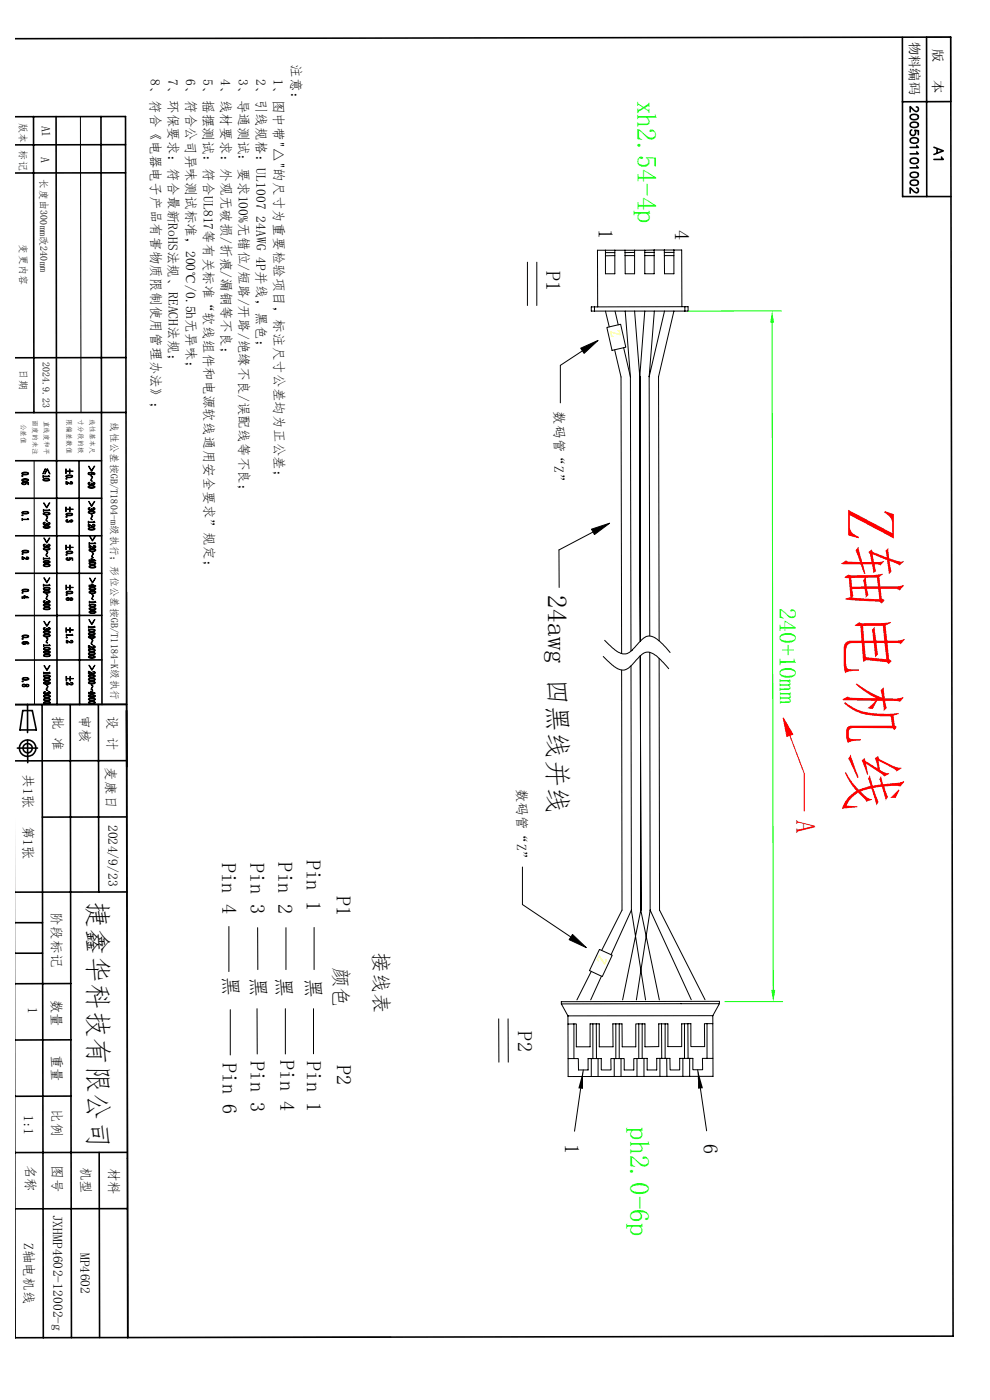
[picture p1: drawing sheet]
<svg xmlns="http://www.w3.org/2000/svg" width="210mm" height="297mm" viewBox="0 0 210 297" stroke-linecap="round" stroke-linejoin="round" font-family="sans-serif">
<g fill="none" stroke="#000" stroke-width=".34">
<path d="M3.2 8.2l198.5-.3 .5 275.6-199 .3v-27.1M191.4 7.9l.1 33.8h10.3M196.6 7.9v33.8M3.2 24.8l23.4-.1 .2 124.7M7.1 24.7l.1 62.8M11.9 24.7l.2 124.8M21.4 24.7l.2 124.8M26.6 36.7h-23.4M26.6 30.7h-23.4M198.1 31.2l2 .8-2 .8M198.8 31.5v1M199.7 33.3l.4 .5h-2"/>
<path d="M201.7 21.5l-10.3 .1M26.7 75.9h-23.5M3.2 97.7h18.3M16.8 97.7l.1 51.8M26.7 87.5h-23.5M3.2 105.7h18.4M3.2 113.7h18.4M3.2 121.6h18.4M21.6 130.6h-18.4M21.6 140h-18.4M3.7 158.7h4.3M4.8 150.7h2.1l.8 4.2h-3.5z"/>
<path d="M5.8 149.4v6M5.8 157l.1 4.8M8.9 149.5l.3 134.3M14.9 149.5l.3 134.3M20.9 149.5l.1 39.8M26.8 149.4l-23.6 .1M26.8 150.7l.1 12M26.8 149.4l.3 134.4M26.9 161.4h-23.7M26.9 173.3l-17.9 .1M3.2 195.7h5.8M26.9 189.2l-23.7 .1"/>
<path d="M3.2 202.2h5.8M15 208.7h-11.8M15 220.6h-11.8M15 232.5l-11.8 .1M21 244.5l.1 39.3M27 244.5h-23.8M27 256.4l-23.8 .1"/>
<circle cx="5.9" cy="158.7" r="1.76"/>
<circle cx="5.9" cy="158.7" r=".99"/>
</g>
<g fill="none" stroke="#000" stroke-width=".21">
<path d="M196.6 7.9h5.1v13.6h-5.1zM17.1 24.7l.1 62.8M111.9 55.6v9.2M113.9 55.6v9.2M128.4 53.1v5h2v-5M128.4 53.6h2M130.4 54.2l-2 .1M132.6 53.1v5h2v-5M132.6 54.2h2M134.6 53.6h-2M136.8 53.1h-10.1l.1 12M136.8 53.6h2"/>
<path d="M136.8 54.2h2M138.8 53v5.1h-2v-5M138.8 53h5.8l.1 12.1M138.8 53l-2 .1M140.9 53l.1 5.1h2v-5.1M140.9 53.6h2.1M140.9 54.2h2.1M125.4 65.1h20.6v.9h-20.6zM126.1 65.1v.9M128.4 66l.8 3.3M128.7 69.5l3-.7 1.1 4.9-3 .6zM130.4 74.2l1.3 5.8 .2 58.6"/>
<path d="M130.5 66l.6 2.9M132.3 73.7l1.4 6.2M132.6 66l1.1 13.9M133.7 79.9l.2 58.2M134.6 66l1.1 13.9M135.7 79.9l.1 56.1M136.8 66l-1.1 13.9M137.7 79.9l.1 55M138.8 66l-1.1 13.9M141 66l-3.3 13.9M143 66l-3.3 13.9 .1 56.1M145.3 65.1v.9"/>
<path d="M7.2 97.7l.1 51.8M26.9 125.6l.3 158.2 55.7-.1M128 139.3a11.5 11.5 0 0 0 3.3 2.7 2.4 2.4 0 0 0 2.9-1.1l.8-.9a3.5 3.5 0 0 1 2.5-1.7 4.8 4.8 0 0 1 3 2l1.4 1.6M128.3 135.8a10.3 10.3 0 0 0 3.4 2.8 2.17 2.17 0 0 0 2.6-.9l1-1.1a3.3 3.3 0 0 1 2.5-1.7 5.4 5.4 0 0 1 3.2 2.2l1.2 1.3M135.8 139.1l.1 54M137.8 138.4l.1 54.7M139.8 139.7l.1 53.4 9.7 19M131.9 142.2l.1 50.9-4.4 8.5M133.9 141.3v51.8M48.6 196.6v9.5M54.7 196.8v8.9M60.7 196.8v8.9"/>
<path d="M66.6 196.8v8.9M133.9 193.1l-4.3 9.5M133.9 193.1l3 19M135.9 193.1l4 19M135.9 193.1l-3.8 19M137.9 193.1l8.7 19M137.9 193.1l-2.9 19M48.9 214.2v9.6M54.5 214l.1 9.6M60.5 214v9.6M66.5 214v9.6M105.8 216.2v9.1"/>
<path d="M107.8 216.2v9.1M125.4 206.1l-3 6M127.2 201.4l2.7 1.2-2.1 4.6-2.7-1.3zM127.6 207.1l-2.3 5"/>
</g>
<g fill="#000" stroke="#000" stroke-width=".21">
<path d="M9.6 99.4l.1 .1-.6 1zM10 99.4l.6 1.1h-.1l-.5-.9-.5 .9zM9.1 100.9l.1 .1h1.1l.1-.1 .1 .2h-1.3l-.1 .2zM9.3 101.7l-.1 .1 .5 .1 .7-.1a.8 .8 0 0 0-1-.1zM9.2 101.6h.1a.84 .84 0 0 1 1.2 .3l-.3 .1a.83 .83 0 0 1-1.1-.3z"/>
<path d="M13.9 99.5h.2v1h-.2zM14.2 99.9h.5v-.4h.2v.4h.6v.1h-.6v.5h-.2v-.5h-.5zM14.1 101l.5 .2 .7-.1-.4-.2zM14 101l.3-.2a.83 .83 0 0 1 1.1 .3 .93 .93 0 0 1-1.4-.1zM14 101.6a.12 .12 0 0 1 .2 0 .12 .12 0 0 1-.2 0zM14 102.2h.1a1.04 1.04 0 0 0 1.2 .2l-.4-.1a.26 .26 0 0 1 .4 0 .26 .26 0 0 1 .1 .3 .26 .26 0 0 1-.4 .1l-.9-.4v.3l.3 .1h-.4z"/>
<path d="M18.8 98.9h.1l.5 .9 .7-.9-.6 1zM18.8 100.4l.1 .2a.36 .36 0 0 0 .6-.1 .36 .36 0 0 0-.7-.1zM18.8 100.3l.1-.1a.9 .9 0 0 1 1.3 .4l-.3 .1 .1-.3-.6-.1a.21 .21 0 0 1 .2 .2 .21 .21 0 0 1-.2 .3h-.1a.36 .36 0 0 1-.5-.1 .36 .36 0 0 1 0-.4zM19.3 100.9a.37 .37 0 0 1 .4 .3 .37 .37 0 0 1-.3 .4v.3l.2 .2-.4-.2a.63 .63 0 0 0 .1-1zM18.8 102.4h.3l-.3 .1a.31 .31 0 0 0 .3 .2 .31 .31 0 0 0 .3-.2l.5 .2 .1-.2-.3-.1a.28 .28 0 0 1 .5 .2 .28 .28 0 0 1-.5 .2l-.2-.1-.4 .2a.31 .31 0 0 1-.3-.1 .31 .31 0 0 1 0-.4zM18.8 103.3l.5 .2 .7-.2-.4-.2zM18.7 103.3a1.13 1.13 0 0 1 1.5 0 1.02 1.02 0 0 1-1.5 0z"/>
<path d="M4.8 100.4h-.1a.8 .8 0 0 0 1.1 .1h.2a.93 .93 0 0 0-1.1-.2zM4.7 100.3l.2-.1a.83 .83 0 0 1 1.2 .3 .93 .93 0 0 1-1.5-.1zM4.6 101a.12 .12 0 0 1 .2 0 .12 .12 0 0 1-.2 0zM4.8 101.8v.1l.4 .1 .8-.1-.5-.2zM4.7 101.7l.2-.1a.83 .83 0 0 1 1.2 .3 .98 .98 0 0 1-1.5-.1zM4.7 102.4h.4h-.4a.32 .32 0 0 0 .4 .3 .32 .32 0 0 0 .3-.3l-.1-.1 .8 .1v.4h-.2v-.4h-.5l.1 .1a.45 .45 0 0 1-.4 .3 .45 .45 0 0 1-.4-.4z"/>
<path d="M4.8 108.7l-.1 .1 .3 .1 1-.1-.3-.2zM4.6 108.7l.3-.2a.88 .88 0 0 1 1.2 .3 1.02 1.02 0 0 1-1.5-.1zM4.7 109.2l.2 .1-.2 .1zM4.7 110l.1 .2h1l.2-.2 .1 .2h-1.3l-.1 .2z"/>
<path d="M4.7 117l.3 .1h1l-.5-.3zM4.7 116.9l.3-.1a.83 .83 0 0 1 1.1 .3 .93 .93 0 0 1-1.4-.2zM4.7 117.5a.12 .12 0 0 1 .2 0 .12 .12 0 0 1-.2 0zM4.7 118.1h.1a.94 .94 0 0 0 1.2 .3l-.4-.1a.28 .28 0 0 1 .4-.1 .28 .28 0 0 1 .1 .4 .28 .28 0 0 1-.4 .1l-.9-.5v.3l.2 .2h-.3z"/>
<path d="M9.3 114.1l.6 .9 .7-.9-.7 1.1zM9.3 115.5h.3l-.3 .1a.3 .3 0 0 0 .3 .3 .3 .3 0 0 0 .3-.3 .28 .28 0 0 0 .3 .3 .28 .28 0 0 0 .3-.3h-.3a.25 .25 0 0 1 .4 0 .25 .25 0 0 1-.3 .4l-.4-.2-.2 .2a.34 .34 0 0 1-.4-.1 .34 .34 0 0 1 0-.4zM9.3 116.4a1.02 1.02 0 0 0 1.2 0l-.5-.2zM9.3 116.2h.2a.83 .83 0 0 1 1.1 .3 .93 .93 0 0 1-1.4-.2zM9.8 116.9l.4 .2-.3 .5a.27 .27 0 0 0 0 .3 .27 .27 0 0 0 .2 .1 .37 .37 0 0 1-.4-.3 .37 .37 0 0 1 .3-.4v-.2zM9.2 118.3l.1 .1h1.1l.1-.1 .1 .3h-1.2l-.2 .1zM9.4 119.1l-.1 .2 .2 .1 1-.1-.2-.2zM9.3 119h.1a.84 .84 0 0 1 1.2 .3l-.3 .2a.83 .83 0 0 1-1.1-.3zM9.3 119.9l.5 .2 .7-.1-.4-.2zM9.3 119.8l.2-.1a.79 .79 0 0 1 1.1 .3l-.3 .2a.83 .83 0 0 1-1.1-.3z"/>
<path d="M9.2 106.7h.2l.5 .9 .7-.9-.7 1zM9.2 108.1l.1 .1h1.1l.1-.1 .1 .2h-1.3l-.1 .2zM9.3 108.9l.4 .2 .8-.1-.5-.2zM9.1 108.9a.99 .99 0 0 1 1.5 .2l-.3 .1a.86 .86 0 0 1-1.2-.3zM9.7 109.4a.4 .4 0 0 1 .4 .3 .4 .4 0 0 1-.2 .5l.2 .4-.4-.2 .2-.4a.33 .33 0 0 0 .1-.3 .33 .33 0 0 0-.3-.3zM9.2 110.9h.4l-.3 .1 .1 .2h.4l.1-.2 .3 .2 .3-.1v-.1h-.3a.25 .25 0 0 1 .4 0 .25 .25 0 0 1-.3 .3l-.4-.1-.1 .1a.35 .35 0 0 1-.5 0 .35 .35 0 0 1-.1-.4zM9.3 111.8l.2 .1 1-.1-.5-.2zM9.1 111.7l.3-.2a.86 .86 0 0 1 1.2 .3 .99 .99 0 0 1-1.5-.1z"/>
<path d="M13.9 107.6h.2v.9h-.2zM14.2 108h.5v-.4h.2v.4l.6 .1h-.6v.4h-.2v-.4zM14.1 109.1a.8 .8 0 0 0 1.1 .1l.1-.1a.89 .89 0 0 0-1-.1zM14 109.1l.3-.2a.83 .83 0 0 1 1.1 .3 .95 .95 0 0 1-1.4-.1zM14 109.6l.3 .1-.2 .1zM14.1 110.3h.3v.1h-.3a.3 .3 0 0 0 .3 .3 .3 .3 0 0 0 .3-.3l.3 .3 .3-.2v-.1h-.3a.26 .26 0 0 1 .4 .1 .26 .26 0 0 1-.3 .3l-.3-.2-.2 .2a.35 .35 0 0 1-.5 0 .35 .35 0 0 1 0-.5z"/>
<path d="M13.9 115.7h.2v.9h-.2zM14.2 116.1h.6v-.5h.1v.5l.6 .1h-.6v.4h-.1v-.4zM14.1 117.1l.5 .2 .7-.1-.4-.2zM14.1 117h.1a.84 .84 0 0 1 1.3 .3l-.3 .1a.83 .83 0 0 1-1.2-.3zM14 117.7h.3l-.2 .1zM14.1 118.4h.3l-.3 .1 .1 .2a.34 .34 0 0 0 .4 .1 .34 .34 0 0 0 .2-.3l-.2-.1h.8l.1 .5-.2-.1v-.4h-.5l.1 .1a.45 .45 0 0 1-.4 .4 .45 .45 0 0 1-.4-.5z"/>
<path d="M18.8 106.4l.6 .9 .7-.9-.6 1zM18.8 107.8l.3-.1-.3 .1a.3 .3 0 0 0 .3 .4 .3 .3 0 0 0 .3-.3l.3 .2 .3-.1v-.2h-.3a.24 .24 0 0 1 .4 .1 .24 .24 0 0 1-.2 .3l-.4-.2-.2 .2a.35 .35 0 0 1-.4 0 .35 .35 0 0 1-.1-.4zM18.8 108.6l.5 .2 .7-.1-.4-.2zM18.8 108.5l.2-.1a.82 .82 0 0 1 1.2 .4l-.3 .1a.83 .83 0 0 1-1.2-.3zM19.3 109.1l.4 .3-.3 .6 .2 .3-.3-.2 .1-.4a.32 .32 0 0 0 .2-.3 .32 .32 0 0 0-.3-.3zM18.7 110.6l.2 .1h1l.1-.1 .2 .2h-1.3l-.2 .2zM18.7 111.2h.2a.81 .81 0 0 0 1.2 .2h-.4v-.1a.32 .32 0 0 1 .4 .1 .32 .32 0 0 1-.1 .4 .32 .32 0 0 1-.4-.1l-.7-.4v.3l.2 .2-.4-.1zM18.9 112.1l-.1 .1 .5 .2 .8-.2-.5-.2zM18.8 112h.1a.84 .84 0 0 1 1.3 .3l-.3 .1a.83 .83 0 0 1-1.2-.3z"/>
<path d="M19 113.7h.1l.5 .9 .6-.9h.1l-.7 1.1zM18.9 115.1l.1 .1h1.1l.1-.1 .1 .3h-1.3l-.1 .1zM18.9 115.7h.1a1.15 1.15 0 0 0 1.2 .3v-.1h-.4l.1-.2a.32 .32 0 0 1 .3 .1 .32 .32 0 0 1 .1 .4h-.5l-.8-.4v.3l.3 .2-.4-.1zM19 116.7l.4 .2 .8-.1-.5-.3zM18.9 116.6l.3-.1a.83 .83 0 0 1 1.1 .3 .93 .93 0 0 1-1.4-.2zM19.5 117.2l.4 .2-.3 .5a.27 .27 0 0 0 0 .2 .27 .27 0 0 0 .2 .2 .37 .37 0 0 1-.4-.3 .37 .37 0 0 1 .3-.4v-.2zM18.9 118.7l.4 .2 .1-.4 .9 .5h-.9v.1l-.4-.1-.1 .1zM19.4 118.6v.3h.7zM19 119.4v.1l.2 .2 1-.2-.2-.1zM19 119.3a.84 .84 0 0 1 1.3 .3l-.3 .2a.83 .83 0 0 1-1.1-.3zM19 120.2l.5 .2 .7-.1-.4-.2zM19 120.1v-.1a.84 .84 0 0 1 1.3 .3l-.3 .2a.83 .83 0 0 1-1.1-.3z"/>
<path d="M4.7 125.2l.3 .2 1-.1-.2-.2zM4.7 125.1l.3-.1a.83 .83 0 0 1 1.1 .3l-.3 .2a.83 .83 0 0 1-1.1-.3zM4.7 125.8a.12 .12 0 0 1 .2 0 .12 .12 0 0 1-.2 0zM4.7 126.6l.4 .1 .1-.3 .9 .4h-.9v.2l-.4-.2-.1 .2zM5.2 126.4v.3h.6z"/>
<path d="M4.8 135l.4 .2 .8-.2-.5-.2zM4.7 134.8l.3-.1a.83 .83 0 0 1 1.1 .3 .99 .99 0 0 1-1.4 0zM4.7 135.5a.13 .13 0 0 1 .2 0 .13 .13 0 0 1-.2 0zM4.8 136.3v.2l.2 .1a.25 .25 0 0 0 .3 0 .25 .25 0 0 0 .2-.2zM4.7 136.2h.1a.87 .87 0 0 1 1.3 .3l-.3 .2 .2-.3-.6-.1h.1a.46 .46 0 0 1-.3 .4 .46 .46 0 0 1-.5-.3z"/>
<path d="M9.3 122.6h.1l.5 .9 .7-.9-.7 1.1zM9.2 124l.1 .1h1.1l.1-.1 .1 .2h-1.3l-.1 .2zM9.4 124.8h-.1a.8 .8 0 0 0 1.1 .2l.1-.1a.93 .93 0 0 0-1.1-.1zM9.3 124.7l.2-.1a.83 .83 0 0 1 1.1 .3 .93 .93 0 0 1-1.4-.1zM9.4 125.5v.2h.4l.7-.1-.2-.2zM9.3 125.4l.1-.1a.81 .81 0 0 1 1.2 .3l-.2 .2a.86 .86 0 0 1-1.2-.3zM9.8 126a.39 .39 0 0 1 .4 .4 .39 .39 0 0 1-.3 .4v.2l.2 .2h-.1a.33 .33 0 0 1-.3-.3 .33 .33 0 0 1 .2-.4l.1-.3zM9.3 127.5h.3l-.2 .1a.28 .28 0 0 0 .2 .4 .28 .28 0 0 0 .3-.4l.3 .2h.3v-.2h-.3a.25 .25 0 0 1 .5 0 .25 .25 0 0 1-.3 .3l-.4-.1-.4 .2a.33 .33 0 0 1-.3-.2 .33 .33 0 0 1 0-.3zM9.3 128.4l.5 .1a.55 .55 0 0 0 .7-.1l-.4-.2zM9.2 128.3l.3-.2a.83 .83 0 0 1 1.1 .3 .95 .95 0 0 1-1.4-.1zM9.3 129.1a.8 .8 0 0 0 1.1 .1l.1-.1-.2-.2zM9.2 129l.3-.1a.82 .82 0 0 1 1.2 .3l-.3 .1a.86 .86 0 0 1-1.2-.3z"/>
<path d="M9.3 131.8l.6 .9 .7-.9-.6 1.1zM9.2 133.2h.4l-.3 .1a.31 .31 0 0 0 .3 .3 .31 .31 0 0 0 .3-.3l.2 .2h.4v-.2h-.3a.25 .25 0 0 1 .5 0 .24 .24 0 0 1-.3 .3l-.4-.1-.4 .2a.34 .34 0 0 1-.4-.5zM9.3 134.1l.5 .2 .7-.1-.4-.3zM9.3 133.9h.2a.86 .86 0 0 1 1.2 .3 1.04 1.04 0 0 1-1.5-.1zM9.3 134.8l.3 .2 .9-.2a.89 .89 0 0 0-1-.1zM9.2 134.7l.3-.1a.86 .86 0 0 1 1.2 .3 .99 .99 0 0 1-1.5-.2zM9.8 135.3l.4 .2-.1 .3a.36 .36 0 0 0 0 .6l-.3-.1 .1-.4a.31 .31 0 0 0 .2-.4 .31 .31 0 0 0-.3-.2zM9.2 136.7l.1 .2h1.2v-.2l.2 .3h-1.3l-.2 .2zM9.3 137.6l.5 .2 .7-.1-.4-.2zM9.3 137.5l.1-.1a.84 .84 0 0 1 1.3 .3l-.3 .2a.83 .83 0 0 1-1.2-.3zM9.3 138.3l.3 .2 .9-.1-.4-.2zM9.3 138.2l.2-.1a.86 .86 0 0 1 1.2 .3 .93 .93 0 0 1-1.5-.1zM9.3 139l.3 .2a.79 .79 0 0 0 .9-.2l-.2-.1zM9.3 138.9l.5-.1a.61 .61 0 0 1 .9 .3l-.3 .2a.83 .83 0 0 1-1.2-.3z"/>
<path d="M14 124.1h.1v1h-.1zM14.2 124.6h.6v-.5h.1v.5l.6 .1h-.6v.4h-.1v-.4zM14.1 125.6l.5 .3 .8-.2-.5-.2zM14.1 125.5l.2-.1a.79 .79 0 0 1 1.2 .4l-.3 .1a.83 .83 0 0 1-1.2-.3zM14 126.2a.15 .15 0 0 1 .3 0 .15 .15 0 0 1-.3 0zM14.1 127l.1 .3h.3l.2-.3-.2-.1zM14.1 126.9l.3-.1 .4 .2a.35 .35 0 0 1 .5-.2 .35 .35 0 0 1 0 .6 .35 .35 0 0 1-.5-.2l-.4 .2a.31 .31 0 0 1-.3-.1 .31 .31 0 0 1 0-.4zM14.9 127.1a.22 .22 0 0 0 .1 .2 .22 .22 0 0 0 .3-.1 .22 .22 0 0 0-.1-.3z"/>
<path d="M14 133.2h.1v1h-.1zM14.2 133.6h.6v-.4h.1v.4l.7 .1h-.7v.5h-.1v-.5zM14.1 134.5v.2h1.2l.1-.2 .1 .3h-1.3l-.1 .2zM14 135.3a.15 .15 0 0 1 .3 0 .15 .15 0 0 1-.3 0zM14.1 135.8h.1a.96 .96 0 0 0 1.2 .3l-.2-.1h-.2a.28 .28 0 0 1 .4-.1 .28 .28 0 0 1 .1 .4 .28 .28 0 0 1-.4 .1l-.9-.5v.4l.2 .1h-.3z"/>
<path d="M18.8 131.4l.7 .9 .7-.9-.7 1.1zM18.8 132.8l.1 .2h1.1l.1-.2 .1 .3h-1.3l-.1 .2zM18.8 133.7l.5 .2 .8-.1-.5-.2zM18.8 133.6l.2-.1a.79 .79 0 0 1 1.2 .3l-.3 .2a.83 .83 0 0 1-1.1-.3zM18.8 134.4l.3 .2 1-.1-.5-.2zM18.8 134.3l.2-.1a.83 .83 0 0 1 1.2 .3 .93 .93 0 0 1-1.4-.1zM18.9 135l-.1 .2 .3 .1a.79 .79 0 0 0 1-.2l-.2-.1zM18.8 135l.1-.1a.84 .84 0 0 1 1.3 .3l-.3 .2a.83 .83 0 0 1-1.1-.3zM19.3 135.6a.39 .39 0 0 1 .4 .3 .39 .39 0 0 1-.2 .5l.1 .4-.3-.2 .3-.7zM18.8 136.9h.1a1.04 1.04 0 0 0 1.2 .3l-.4-.1a.27 .27 0 0 1 .3-.1 .27 .27 0 0 1 .2 .4 .27 .27 0 0 1-.4 .1l-.9-.4v.3l.2 .1h-.3zM18.8 137.9l.5 .2 .8-.1-.5-.2zM18.8 137.8l.2-.1a.83 .83 0 0 1 1.2 .3 .93 .93 0 0 1-1.4-.1zM18.8 138.6l.3 .2 1-.1-.2-.2zM18.8 138.5l.2-.1a.83 .83 0 0 1 1.2 .3l-.3 .2a.83 .83 0 0 1-1.1-.3zM18.8 139.4l.5 .1 .8-.1-.5-.2zM18.8 139.2l.1-.1a.84 .84 0 0 1 1.3 .3l-.3 .2a.83 .83 0 0 1-1.1-.3z"/>
<path d="M19 122.6l.6 .9 .7-.9-.7 1.1zM18.9 124.1l.4 .2 .1-.4 .9 .5h-.9v.1l-.1-.1h-.3l-.1 .1zM19.4 124v.3h.7zM19 124.8v.2l.5 .1 .7-.1-.4-.2zM19 124.8l.2-.1a.83 .83 0 0 1 1.1 .3 .98 .98 0 0 1-1.4-.1zM19 125.6a.8 .8 0 0 0 1.1 .1l.1-.1a.93 .93 0 0 0-1.1-.1zM19 125.5l.2-.1a.83 .83 0 0 1 1.1 .3 .93 .93 0 0 1-1.4-.1zM19.5 126.1a.39 .39 0 0 1 .4 .3 .39 .39 0 0 1-.3 .4v.2l.2 .3-.4-.3a.58 .58 0 0 0 .1-.9zM18.9 127.6l.1 .1h1.1l.1-.1 .2 .2h-1.4l-.1 .2zM19 128.4l.5 .2 .7-.1-.4-.2zM19 128.3l.1-.1a.81 .81 0 0 1 1.2 .3l-.2 .2a.86 .86 0 0 1-1.2-.3zM19 129.1l.5 .2a.55 .55 0 0 0 .7-.2l-.4-.1zM18.9 129.1l.3-.2a.93 .93 0 0 1 1.2 .3 .99 .99 0 0 1-1.5-.1zM19 129.8l.3 .2 .9-.1-.2-.2zM18.9 129.8l.3-.2a.82 .82 0 0 1 1.2 .3l-.3 .2a.86 .86 0 0 1-1.2-.3z"/>
<path d="M4.8 144l.4 .2 .8-.1-.5-.3zM4.8 143.8h.1a.84 .84 0 0 1 1.2 .3l-.3 .2a.83 .83 0 0 1-1.1-.3zM4.7 144.5l.3 .1-.3 .1zM4.9 145.3a.26 .26 0 0 0 .2 .3 .26 .26 0 0 0 .3-.3zM4.7 145.2l.4-.1 .4 .2a.35 .35 0 0 1 .5-.1 .35 .35 0 0 1 0 .5 .35 .35 0 0 1-.5-.2l-.4 .2a.31 .31 0 0 1-.4-.1 .31 .31 0 0 1 0-.4zM5.6 145.4a.2 .2 0 0 0 .1 .2 .2 .2 0 0 0 .3-.1 .2 .2 0 0 0-.2-.3z"/>
<path d="M9.3 141.2h.1l.5 .9 .6-.9h.1l-.6 1zM9.2 142.6l.2 .1h1.1v-.1l.2 .2h-1.3l-.2 .2zM9.4 143.4l-.1 .1 .5 .1 .8-.1-.3-.2zM9.3 143.3h.1a.84 .84 0 0 1 1.3 .3l-.3 .1a.83 .83 0 0 1-1.2-.3zM9.3 144.1l.5 .3 .8-.2-.5-.2zM9.3 144l.2-.1a.83 .83 0 0 1 1.2 .3 .98 .98 0 0 1-1.5-.1zM9.3 144.9l.5 .1a.41 .41 0 0 0 .7-.2l-.9-.1zM9.3 144.7h.2a.83 .83 0 0 1 1.2 .2 .93 .93 0 0 1-1.5-.1zM9.8 145.3a.39 .39 0 0 1 .4 .4 .39 .39 0 0 1-.3 .4v.2l.3 .2a.37 .37 0 0 1-.4-.3 .37 .37 0 0 1 .2-.4l.1-.2zM9.4 146.8h.3l-.3 .1a.28 .28 0 0 0 .3 .4 .28 .28 0 0 0 .2-.4h.1a.24 .24 0 0 0 .3 .3 .24 .24 0 0 0 .2-.3h-.3a.26 .26 0 0 1 .4-.1 .26 .26 0 0 1 0 .4 .26 .26 0 0 1-.3 0l-.3-.1a.36 .36 0 0 1-.5 .2 .36 .36 0 0 1-.1-.5zM9.4 147.6v.2l.4 .1 .8-.2-.5-.2zM9.3 147.5h.1a.81 .81 0 0 1 1.3 .3l-.3 .2a.83 .83 0 0 1-1.2-.3zM9.4 148.4l.4 .1a.55 .55 0 0 0 .8-.1l-.5-.1zM9.3 148.3l.2-.1a.83 .83 0 0 1 1.2 .3 .93 .93 0 0 1-1.5-.2zM9.4 149.1a.8 .8 0 0 0 1 .1l.2-.1-.3-.1zM9.3 149l.2-.1a.84 .84 0 0 1 1.2 .2 1.08 1.08 0 0 1-1.5 0z"/>
<path d="M14 143.5h.1v1h-.1zM14.3 143.9h.5v-.4h.1v.4l.7 .1h-.7v.5h-.1v-.5zM14.1 144.8h.1a.97 .97 0 0 0 1.2 .3l-.1-.2h-.3v-.1a.32 .32 0 0 1 .4 0 .32 .32 0 0 1 .1 .4l-.4 .1-.9-.4v.3l.2 .1h-.3z"/>
<path d="M18.8 141.1l.7 .9 .7-.9-.7 1.1zM18.8 142.4h.1a1.07 1.07 0 0 0 1.2 .3l-.1-.1h-.3a.26 .26 0 0 1 .4-.1 .26 .26 0 0 1 .1 .4 .26 .26 0 0 1-.4 .1l-.9-.5v.3l.3 .2h-.4zM18.9 143.4l.4 .2 .8-.1-.5-.2zM18.8 143.3l.2-.1a.83 .83 0 0 1 1.2 .3 .93 .93 0 0 1-1.4-.2zM18.9 144.1a.8 .8 0 0 0 1 .1l.2-.1-.2-.1zM18.8 144l.2-.1a.83 .83 0 0 1 1.2 .3l-.3 .2h-.3a.61 .61 0 0 1-.8-.3zM19 144.7l-.1 .2h.1h1a.41 .41 0 0 0-.7-.2zM18.8 144.7l.2-.1a.81 .81 0 0 1 1.2 .3l-.3 .2a.86 .86 0 0 1-1.1-.3zM19.3 145.3a.39 .39 0 0 1 .4 .3 .39 .39 0 0 1-.2 .4l-.1 .2 .3 .3-.2-.1a.41 .41 0 0 1 .1-.7zM18.8 146.9l.4 .1 .1-.4 .9 .5h-.9v.2l-.1-.2h-.3l-.1 .1zM19.3 146.7v.3h.7zM18.9 147.6l.2 .2 1-.1-.5-.2zM18.8 147.6l.2-.2a.93 .93 0 0 1 1.2 .3 .99 .99 0 0 1-1.4-.1zM19 148.3l-.1 .1 .2 .1 1-.1-.2-.2zM18.8 148.3l.2-.2a.82 .82 0 0 1 1.2 .3l-.3 .2a.86 .86 0 0 1-1.1-.3zM18.9 149l.4 .2 .8-.1-.5-.2zM18.9 148.9l.1-.1a.88 .88 0 0 1 1.2 .3l-.3 .2a.86 .86 0 0 1-1.1-.3z"/>
</g>
<path d="M163.8 68.5l.2 141.5M165.8 66h-19.8M153.8 212.5h12.2" fill="none" stroke="#0f0" stroke-width=".21"/>
<g fill="#0f0">
<path d="M163.8 66l.4 2.5h-.8z"/>
<path d="M163.6 210h.9l-.5 2.5z"/>
</g>
<g fill="none" stroke="#000" stroke-width=".21">
<path d="M123.6 74.4l-4.7 3.1v8M125.8 112.9l-7.2 3.8v7.9M110.8 183.9v8l10.3 6.9M119.1 212.5h.1M119.1 213l33.5-.1-1.4 2.6M119.1 212.5l33.5-.1v.5M119.1 213l1.4 2.5M119.1 212.5v.5M121.8 217.2v7.4M125.8 217.2v7.4M126.5 217.2v7.4M130.6 217.2v7.4"/>
<path d="M131.4 217.2v7.4M135.5 217.2v7.4M136.2 217.2v7.4M140.3 217.2l.1 7.3M141.1 217.2v7.3M145.2 217.2v7.3M145.9 217.2l.1 7.3M150 217.2v7.3M151.2 217.2h-1.8l.1 4.8h-2.9v-4.8h-2v4.8h-2.9v-4.8h-2v4.8l-2.9 .1v-4.9h-1.9v4.9h-2.9v-4.9h-2v4.9h-2.9v-4.9h-1.9v4.9h-2.9v-4.9l-1.8 .1M151.2 215.5h-30.7M151.2 215.5l.1 12.8-30.8 .1v-12.9M123.7 227l-1.8 13"/>
<path d="M125.4 224.6v3.8M126.9 224.6v3.8M130.3 224.6v3.8M131.7 224.6v3.8M135.1 224.6v3.8M136.6 224.5v3.9M140 224.5v3.9M141.4 224.5l.1 3.8M144.9 224.5v3.8M146.3 224.5v3.8M148 226.9l1.9 13M151.2 224.5h-2.2l.1 2.4h-2.1v-2.4h-2.8v2.5h-2l-.1-2.5h-2.8v2.5h-2v-2.5l-2.8 .1v2.4h-2.1v-2.4h-2.8v2.4h-2v-2.4h-2.8v2.4h-2.1v-2.4h-2.2"/>
</g>
<g fill="#000">
<path d="M122.7 227.1h1v3.9h-1z" fill-rule="evenodd"/>
<path d="M148 227.1h1.1v3.9h-1.1z" fill-rule="evenodd"/>
</g>
<path d="M167.6 156l3 8.1v7.9" fill="none" stroke="#f00" stroke-width=".21"/>
<path d="M166.2 152.3l2 3.5-1.3 .5z" fill="#f00" stroke="#f00" stroke-width=".21"/>
<path d="M123.2 73.9l3.7-1.7-3 2.8zM125.5 112.3l3.8-1.3-3.2 2.4zM121.5 198.2l2.9 2.8-3.7-1.7z" fill="#000" stroke="#000" stroke-width=".21"/>
<path d="M193.2 24.5a1.13 1.13 0 0 1 1.6 .2v.2a.99 .99 0 0 1-1.7 0zM193.2 26.2a1.1 1.1 0 0 1 1.6 .2v.2a1.03 1.03 0 0 1-1.7 0zM193.2 29.5a1.1 1.1 0 0 1 1.6 .2v.2a.99 .99 0 0 1-1.7 0zM193.2 33.8a1.08 1.08 0 0 1 1.6 .2v.2a.98 .98 0 0 1-1.7 0zM193.2 36.8a1.12 1.12 0 0 1 1.6 .2v.2a.98 .98 0 0 1-1.7 0zM193.2 38.4a1.12 1.12 0 0 1 1.6 .3l-.1 .4a1.1 1.1 0 0 1-1.6-.3zM193.4 27.6a.62 .62 0 0 0-.3 .9 .62 .62 0 0 0 1 .1 .62 .62 0 0 0 0-1l.7 .1v.9M194.4 22.7h.2l.2 .3-.2 .6a.55 .55 0 0 1-.7-.2l-.8-.8v1.1M194.4 39.9l.4 .4v.3l-.3 .3-.6-.2-.8-.9v1.2M194.5 30.9l.3 .4h-1.7M194.5 32.2l.3 .4h-1.7M194.5 35.2l.3 .4h-1.7" fill="none" stroke="#000" stroke-width=".34"/>
<text font-size="14.5" fill="#f00" x="179.9" y="107.7" transform="rotate(90 179.9 107.7)">Z轴电机线</text>
<g font-size="5.8" fill="#0f0">
<text x="135.3" y="21.3" transform="rotate(90 135.3 21.3)">xh2.54-4p</text>
<text x="133.7" y="239.1" transform="rotate(90 133.7 239.1)">ph2.0-6p</text>
</g>
<g font-size="5.8">
<text x="116.3" y="126.3" transform="rotate(90 116.3 126.3)">24awg 四黑线并线</text>
<text x="18.7" y="191.2" transform="rotate(90 18.7 191.2)">捷鑫华科技有限公司</text>
</g>
<text font-size="5.8" fill="#f00" x="169" y="174" transform="rotate(90 169 174)">A</text>
<text font-size="5.1" fill="#0f0" x="165.4" y="128.9" transform="rotate(90 165.4 128.9)">240+10mm</text>
<g font-size="4.4">
<text x="127" y="48.6" transform="rotate(90 127 48.6)">1</text>
<text x="143.3" y="48.7" transform="rotate(90 143.3 48.7)">4</text>
<text x="116" y="57.5" transform="rotate(90 116 57.5)">P1</text>
<text x="47.2" y="183.1" transform="rotate(90 47.2 183.1)">Pin 4</text>
<text x="53.2" y="183.1" transform="rotate(90 53.2 183.1)">Pin 3</text>
<text x="59.1" y="183" transform="rotate(90 59.1 183)">Pin 2</text>
<text x="65.1" y="182.4" transform="rotate(90 65.1 182.4)">Pin 1</text>
<text x="71.5" y="190.1" transform="rotate(90 71.5 190.1)">P1</text>
<text x="79.3" y="202" transform="rotate(90 79.3 202)">接线表</text>
<text x="47.4" y="207" transform="rotate(90 47.4 207)">黑</text>
<text x="53.3" y="207.2" transform="rotate(90 53.3 207.2)">黑</text>
<text x="58.7" y="207.2" transform="rotate(90 58.7 207.2)">黑</text>
<text x="65" y="207.4" transform="rotate(90 65 207.4)">黑</text>
<text x="70.8" y="205.1" transform="rotate(90 70.8 205.1)">颜色</text>
<text x="109.9" y="218.8" transform="rotate(90 109.9 218.8)">P2</text>
<text x="47.2" y="225.6" transform="rotate(90 47.2 225.6)">Pin 6</text>
<text x="53.2" y="225.1" transform="rotate(90 53.2 225.1)">Pin 3</text>
<text x="59.5" y="224.9" transform="rotate(90 59.5 224.9)">Pin 4</text>
<text x="65.1" y="225.1" transform="rotate(90 65.1 225.1)">Pin 1</text>
<text x="71.5" y="225.9" transform="rotate(90 71.5 225.9)">P2</text>
<text x="119.9" y="242.7" transform="rotate(90 119.9 242.7)">1</text>
<text x="149.3" y="242.7" transform="rotate(90 149.3 242.7)">6</text>
</g>
<g font-size="2.9">
<text x="32" y="16.8" transform="rotate(90 32 16.8)">8、符合《电器电子产品有害物质限制使用管理办法》；</text>
<text x="35.7" y="16.8" transform="rotate(90 35.7 16.8)">7、环保要求：符合最新RoHS法规、REACH法规；</text>
<text x="39.5" y="16.8" transform="rotate(90 39.5 16.8)">6、符合公司异味测试标准，200℃/0.5h无异味；</text>
<text x="43.2" y="16.8" transform="rotate(90 43.2 16.8)">5、摇摆测试：符合UL817等有关标准“软线组件和电源软线通用安全要求”规定；</text>
<text x="46.9" y="16.8" transform="rotate(90 46.9 16.8)">4、线材要求：外观无破损/折痕/漏铜等不良；</text>
<text x="50.6" y="16.8" transform="rotate(90 50.6 16.8)">3、导通测试：要求100%无错位/短路/开路/绝缘不良/误配线等不良；</text>
<text x="54.4" y="16.8" transform="rotate(90 54.4 16.8)">2、引线规格：UL1007</text>
<text x="58.1" y="16.8" transform="rotate(90 58.1 16.8)">1、图中带&quot;△&quot;的尺寸为重要检验项目，标注尺寸公差均为正公差；</text>
<text x="61.8" y="13.6" transform="rotate(90 61.8 13.6)">注意：</text>
<text x="54.4" y="45.9" transform="rotate(90 54.4 45.9)">24AWG 4P并线，黑色；</text>
<text x="117.6" y="87.3" transform="rotate(90 117.6 87.3)">数码管“Z”</text>
<text x="11.3" y="152" transform="rotate(90 11.3 152)">批 准</text>
<text x="17" y="151.7" transform="rotate(90 17 151.7)">审核</text>
<text x="22.8" y="151.9" transform="rotate(90 22.8 151.9)">设 计</text>
<text x="5" y="164.2" transform="rotate(90 5 164.2)">共1张</text>
<text x="22.5" y="162.8" transform="rotate(90 22.5 162.8)">麦康日</text>
<text x="109.7" y="167.3" transform="rotate(90 109.7 167.3)">数码管“Z”</text>
<text x="5" y="175.1" transform="rotate(90 5 175.1)">第1张</text>
<text x="23" y="175" transform="rotate(90 23 175)">2024/9/23</text>
<text x="11" y="193.6" transform="rotate(90 11 193.6)">阶段标记</text>
<text x="6" y="213.6" transform="rotate(90 6 213.6)">1</text>
<text x="11" y="212" transform="rotate(90 11 212)">数量</text>
<text x="11" y="223.8" transform="rotate(90 11 223.8)">重量</text>
<text x="5.1" y="236.5" transform="rotate(90 5.1 236.5)">1:1</text>
<text x="11" y="235.4" transform="rotate(90 11 235.4)">比例</text>
<text x="5.5" y="247.1" transform="rotate(90 5.5 247.1)">名称</text>
<text x="11.1" y="247.2" transform="rotate(90 11.1 247.2)">图号</text>
<text x="17.2" y="247.5" transform="rotate(90 17.2 247.5)">机型</text>
<text x="23.2" y="247.7" transform="rotate(90 23.2 247.7)">材料</text>
<text x="11.3" y="257.7" transform="rotate(90 11.3 257.7)">JXHMP4602-12002-g</text>
<text x="5.1" y="263.6" transform="rotate(90 5.1 263.6)">Z轴电机线</text>
<text x="17.1" y="265.8" transform="rotate(90 17.1 265.8)">MP4602</text>
</g>
<g font-size="2.9" fill="#ff0">
<text x="129.5" y="70.3" transform="rotate(79 129.5 70.3)">Z</text>
<text x="127.2" y="202.7" transform="rotate(117 127.2 202.7)">Z</text>
</g>
<g font-size="2.8">
<text x="193" y="8.8" transform="rotate(90 193 8.8)">物料编码</text>
<text x="198" y="10.5" transform="rotate(90 198 10.5)">版</text>
<text x="198" y="16.9" transform="rotate(90 198 16.9)">本</text>
</g>
<g font-size="2.6">
<text x="8.9" y="26.6" transform="rotate(89 8.9 26.6)">A1</text>
<text x="8.8" y="33.3" transform="rotate(89 8.8 33.3)">A</text>
</g>
<g font-size="2.2">
<text x="4.2" y="26" transform="rotate(90 4.2 26)">版本</text>
<text x="4.1" y="31.9" transform="rotate(90 4.1 31.9)">标记</text>
<text x="8.6" y="38.1" transform="rotate(90 8.6 38.1)">长度由300mm改240mm</text>
<text x="4.2" y="51.9" transform="rotate(90 4.2 51.9)">变更内容</text>
<text x="9.1" y="76.7" transform="rotate(90 9.1 76.7)">2024.9.23</text>
<text x="4.2" y="78.4" transform="rotate(90 4.2 78.4)">日期</text>
<text x="23.5" y="89.6" transform="rotate(90 23.5 89.6)">线性公差按GB/T1804-m级执行；形位公差按GB/T1184-K级执行</text>
</g>
<g font-size="1.4">
<text x="4.5" y="89.9" transform="rotate(90 4.5 89.9)">公差值</text>
<text x="6.9" y="89.2" transform="rotate(90 6.9 89.2)">面度的未注</text>
<text x="9.4" y="89.2" transform="rotate(90 9.4 89.2)">直线度和平</text>
<text x="14.2" y="89" transform="rotate(90 14.2 89)">限偏差数值</text>
<text x="16.6" y="89" transform="rotate(90 16.6 89)">寸分段的极</text>
<text x="19.1" y="89" transform="rotate(90 19.1 89)">线性基本尺</text>
</g>
</svg>
